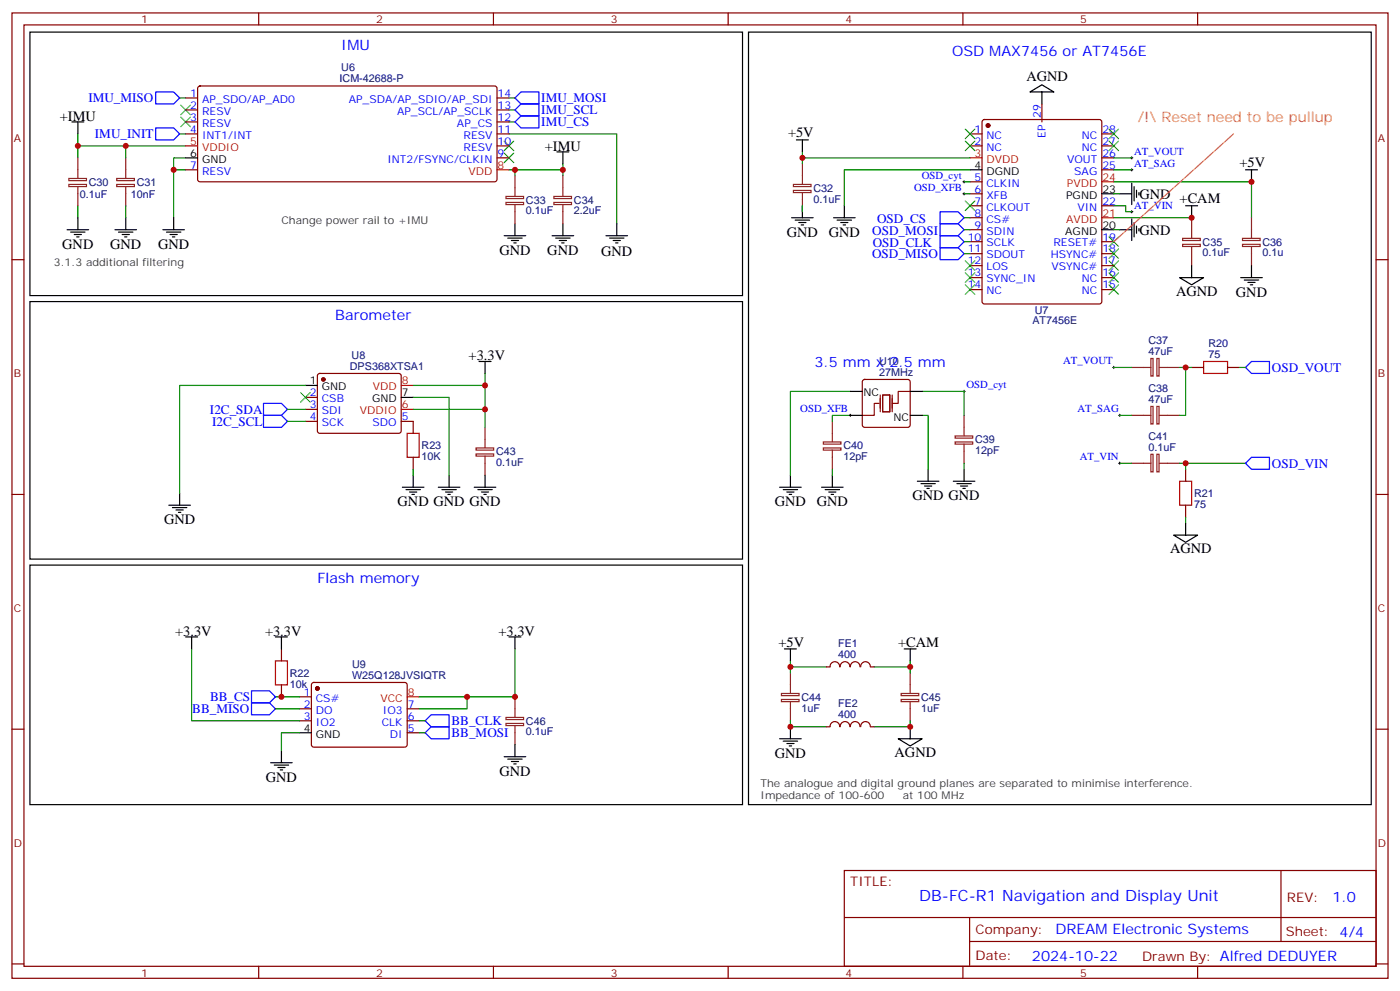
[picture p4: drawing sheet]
<svg xmlns="http://www.w3.org/2000/svg" width="412mm" height="292mm" viewBox="0 0 412 292" stroke-linecap="round" stroke-linejoin="round" font-family="sans-serif">
<g fill="none" stroke="#870000" stroke-width=".35">
<path d="M3.5 3.8h405.4v284.3h-405.4zM7.1 7.3h398.2v277.3h-398.2zM76.2 3.8v3.5M145.3 3.8v3.5M214.5 3.8v3.5M283.6 3.8v3.5M352.8 3.8v3.5M54.7 28.9h3.5M54.7 32.4h3.5M54.7 35.9h3.5M54.7 39.4h3.5M58.4 25.5l.5-.2 87.1 .1 .4 .6-.1 27.1-.6 .5-87.1-.1-.4-.7v-26.8z"/>
<path d="M146.4 28.9h3.5M146.4 32.4h3.5M146.4 35.9h3.5M146.4 39.4h3.5M285.8 39.4h3.5M289.5 35.4l.5-.2h33.8l.7 .4 .1 53.2-.5 .7h-34.1l-.7-.4v-53.2zM306.9 30.6v5.3M324.6 39.4h3.5M54.7 50h3.5M146.4 46.5h3.5M146.4 43h3.5M285.8 43h3.5"/>
<path d="M285.8 53.6h3.5M285.8 57.1h3.5M324.6 50h3.5M324.6 46.5h3.5M324.6 43h3.5M3.5 76.5h3.6M285.8 60.6h3.5M285.8 64.1h3.5M285.8 67.7h3.5M285.8 71.2h3.5M285.8 74.7h3.5M285.8 78.2h3.5"/>
<path d="M324.6 60.6h3.5M324.6 71.2h3.5M324.6 74.7h3.5M324.6 78.2h3.5M405.3 76.5h3.6M285.8 81.8h3.5M285.8 85.3h3.5M324.6 81.8h3.5M324.6 85.3h3.5M90 117.1h3.5M93.7 110.2l.5-.2h23.3l.5 .2 .2 .5-.1 16.5-.6 .4h-23.6l-.4-.7v-16.2zM254.2 112l.5-.2h12.7l.5 .2 .2 .5v12.7l-.2 .5-.5 .2h-12.7l-.5-.3-.2-.4v-12.7z"/>
<path d="M351 108.2h3.5M361.6 108.2h3.5M90 120.6h3.5M90 124.1h3.5M118.2 124.1h3.5v3.5M121.7 134.7v3.5M349.2 138.2v3.5M3.5 145.6h3.6M349.2 148.8v3.5M405.3 145.6h3.6M82.9 191.1v3.6M247.3 196.4a1.41 1.41 0 0 0-1.4-1.5 1.41 1.41 0 0 0-1.4 1.5h-1.1"/>
<path d="M247.5 196.4a1.41 1.41 0 0 1 1.4-1.5 1.41 1.41 0 0 1 1.4 1.5M250.5 196.4a1.41 1.41 0 0 1 1.4-1.5 1.41 1.41 0 0 1 1.4 1.5M253.5 196.4a1.41 1.41 0 0 1 1.4-1.5 1.41 1.41 0 0 1 1.4 1.5M256.5 196.4h1M3.5 214.8h3.6M82.9 201.7v3.5M88.2 205.2h3.5M88.2 208.8h3.5M88.2 212.3h3.5M92 201.2l.4-.2 27.1 .1 .4 .6v17.9l-.7 .5-27-.1-.5-.6v-17.7zM119.9 208.8h3.6M119.9 212.3h3.6"/>
<path d="M119.9 215.8h3.6M247.3 214a1.41 1.41 0 0 0-1.4-1.5 1.41 1.41 0 0 0-1.4 1.5l-1.1 .1M247.5 214a1.41 1.41 0 0 1 1.4-1.5 1.41 1.41 0 0 1 1.4 1.5M250.5 214a1.41 1.41 0 0 1 1.4-1.5 1.41 1.41 0 0 1 1.4 1.5M253.5 214a1.41 1.41 0 0 1 1.4-1.5 1.41 1.41 0 0 1 1.4 1.5M256.5 214.1h1M405.3 214.8h3.6M248.7 256.4h156.6v28.2h-156.6zM377.3 256.4v20.9M248.7 270.2h156.5M285.6 277.3h119.6M285.6 270.2v14.2"/>
<path d="M3.5 283.9h3.6M76.2 284.6v3.5M145.3 284.6v3.5M214.5 284.6v3.5M283.6 284.6v3.5M352.8 284.6v3.5M405.3 283.9h3.6"/>
</g>
<g fill="none" stroke="#00f" stroke-width=".35">
<path d="M45.9 27.1h5.3l1.7 1.8-1.7 1.7h-5.3zM45.9 37.7h5.3l1.7 1.7-1.7 1.8h-5.3zM151.7 28.9l1.8-1.8h5.2v3.5h-5.2zM151.7 32.4l1.8-1.8h5.2v3.5h-5.2zM151.7 35.9l1.8-1.8h5.2v3.6h-5.2zM276.9 62.4h5.3l1.8 1.7-1.8 1.8h-5.3zM276.9 65.9h5.3l1.8 1.8-1.8 1.7h-5.3zM276.9 69.4h5.3l1.8 1.8-1.8 1.8h-5.3zM276.9 73h5.3l1.8 1.7-1.8 1.8h-5.3zM77.6 118.8h5.3l1.8 1.8-1.8 1.7h-5.3zM366.9 108.2l1.8-1.7h5.2v3.5h-5.2zM77.6 122.3h5.3l1.8 1.8-1.8 1.8h-5.3z"/>
<path d="M366.9 136.5l1.8-1.8h5.2v3.5h-5.2zM74.1 203.5h5.3l1.7 1.7-1.7 1.8h-5.3zM74.1 207h5.3l1.7 1.8-1.7 1.7h-5.3zM125.2 215.8l1.8-1.7h5.3v3.5h-5.3zM125.2 212.3l1.8-1.8h5.3v3.6h-5.3z"/>
</g>
<g fill="none" stroke="#008700" stroke-width=".35">
<path d="M22.9 39.4v3.6h31.8M52.9 28.9h1.8M52.9 39.4h1.8M149.9 39.4h31.8v26.5M149.9 32.4h1.8M149.9 35.9h1.8M149.9 28.9h1.8M22.9 43v3.5M37 43v3.5M51.2 50h3.5M54.7 46.5h-3.5v17.6M149.9 50h15.9"/>
<path d="M151.7 50v1.8M165.8 48.3v3.5M236.4 44.7v1.8h49.4M236.4 46.5v1.8M284 57.1h1.8M284 53.6h1.8M285.8 50h-37.1v10.6M328.1 53.6h40.6v10.5M328.1 50h5.3M328.1 57.1h1.7M328.1 46.5h5.3M22.9 60.6v3.5"/>
<path d="M37 60.6v3.5M236.4 60.6v1.8M284 64.1h1.8M284 67.7h1.8M284 71.2h1.8M284 74.7h1.8M328.1 60.6h3.5v1.8h1.8M328.1 64.1h22.9M328.1 67.7h1.7M90 113.5h-37.1v31.8M121.7 117.1h10.6v22.9M142.9 110v3.5h-21.2"/>
<path d="M142.9 113.5v7.1h-21.2M250.5 115.3h-17.7v24.7M271.6 115.3h12.4v7M328.1 108.2h5.3M347.5 108.2h3.5M349.2 108.2v14.1h-1.7M365.1 108.2h1.8M84.7 120.6h5.3M84.7 124.1h5.3M121.7 138.2v1.8M142.9 120.6v5.3M245.2 138.2v1.8"/>
<path d="M250.5 122.3h-5.3v1.8M271.6 122.3h1.8v15.9M284 136.5v1.7M329.8 122.3h3.6M329.8 136.5h3.6M347.5 136.5h19.4M349.2 136.5v1.7M349.2 152.3v1.8M56.4 191.1v21.2h31.8M151.7 191.1v14.1h-28.2M232.8 194.7v1.7M243.4 196.4h-10.6v1.8"/>
<path d="M257.5 196.4h10.6v1.8M268.1 194.7v1.7M81.1 205.2h7.1M81.1 208.8h7.1M88.2 215.8h-5.3v5.3M123.5 215.8h1.7M123.5 212.3h1.7M137.6 205.2v3.6h-14.1M232.8 212.3v1.8h10.6M268.1 212.3v1.8h-10.6"/>
</g>
<g fill="none" stroke="#3c3" stroke-width=".35">
<path d="M53.3 31l2.8 2.8M53.3 34.5l2.8 2.8M56.1 31l-2.8 2.8M56.1 34.5l-2.8 2.8M284.3 38l2.9 2.9M287.2 38l-2.9 2.9M326.7 38l2.8 2.9M329.5 38l-2.8 2.9M148.5 41.6l2.8 2.8M148.5 45.1l2.8 2.8M151.3 41.6l-2.8 2.8M151.3 45.1l-2.8 2.8"/>
<path d="M284.3 41.6l2.9 2.8M284.3 59.2l2.9 2.8M287.2 41.6l-2.9 2.8M287.2 59.2l-2.9 2.8M326.7 41.6l2.8 2.8M329.5 41.6l-2.8 2.8M284.3 76.8l2.9 2.9M287.2 76.8l-2.9 2.9M326.7 76.8l2.8 2.9M326.7 73.3l2.8 2.8M326.7 69.8l2.8 2.8M329.5 76.8l-2.8 2.9"/>
<path d="M329.5 73.3l-2.8 2.8M329.5 69.8l-2.8 2.8M284.3 83.9l2.9 2.8M284.3 80.4l2.9 2.8M287.2 80.4l-2.9 2.8M287.2 83.9l-2.9 2.8M326.7 80.4l2.8 2.8M326.7 83.9l2.8 2.8M329.5 80.4l-2.8 2.8M329.5 83.9l-2.8 2.8M88.5 115.6l2.9 2.9M91.4 115.6l-2.9 2.9"/>
</g>
<g fill="none" stroke="#000" stroke-width=".35">
<path d="M8.8 9.5h209.9v77.6h-209.9zM220.5 9.5h183.4v227.5h-183.4zM21.2 35.9h3.5M22.9 35.9v3.5M303.4 27.1l3.5-2.1 3.5 2.1zM306.9 27.1v3.5M54.7 46.5h3.5M164 44.7h3.6M165.8 44.7v3.6M234.6 41.2h3.5M236.4 41.2v3.5M285.8 50h3.5"/>
<path d="M324.6 57.1h3.5M329.8 57.1h3.6M333.4 53.9v6.4M334.1 55v4.2M334.8 56v2.1M335.5 56.7v.7M366.9 50h3.5M368.7 50v3.6M19.8 67.7h6.3M20.8 68.4h4.2M21.9 69.1h2.1M22.6 69.8h.7"/>
<path d="M22.9 64.1v3.6M33.9 67.7h6.3M34.9 68.4h4.3M36 69.1h2.1M36.7 69.8h.7M37 64.1v3.6M48 67.7h6.3M49 68.4h4.3M50.1 69.1h2.1M50.8 69.8h.7M51.2 64.1v3.6M148.5 69.4h6.4"/>
<path d="M149.6 70.1h4.2M150.6 70.8h2.2M151.3 71.5h.7M151.7 65.9v3.5M162.6 69.4h6.4M163.7 70.1h4.2M164.7 70.8h2.2M165.5 71.5h.7M165.8 65.9v3.5M178.5 69.4h6.4M179.6 70.1h4.2M180.6 70.8h2.1"/>
<path d="M181.3 71.5h.7M181.7 65.9v3.5M233.2 64.1h6.3M234.2 64.8h4.3M235.3 65.5h2.1M236 66.3h.7M236.4 60.6v3.5M245.5 64.1h6.4M246.6 64.8h4.2M247.6 65.5h2.2M248.4 66.3h.7M248.7 60.6v3.5"/>
<path d="M324.6 67.7h3.5M329.8 67.7h3.6M333.4 64.5v6.3M334.1 65.5v4.3M334.8 66.6v2.1M335.5 67.3v.7M349.2 60.6h3.6M351 60.6v3.5M351 78.2v3.6M368.7 78.2v3.6M8.8 88.8h209.9v75.9h-209.9zM347.5 81.8h7l-3.5 2.1z"/>
<path d="M365.5 81.8h6.3M366.5 82.5h4.3M367.6 83.2h2.1M368.3 83.9h.7M90 113.5h3.5M118.2 117.1h3.5M141.1 106.5h3.5M142.9 106.5v3.5M250.5 115.3h3.5M268.1 115.3h3.5M121.7 140v3.5M132.3 140v3.5"/>
<path d="M142.9 140v3.5M232.8 140v3.5M245.2 140v3.5M250.5 122.3h3.5M268.1 122.3h3.5M273.4 138.2v3.5M284 138.2v3.5M49.7 148.8h6.4M50.8 149.5h4.2M51.9 150.2h2.1M52.6 150.9h.7M52.9 145.3v3.5"/>
<path d="M118.5 143.5h6.4M119.6 144.2h4.2M120.6 144.9h2.2M121.4 145.6h.7M129.1 143.5h6.4M130.2 144.2h4.2M131.2 144.9h2.1M131.9 145.6h.7M139.7 143.5h6.3M140.8 144.2h4.2M141.8 144.9h2.1M142.5 145.6h.7"/>
<path d="M229.7 143.5h6.3M230.7 144.2h4.2M231.8 144.9h2.1M232.5 145.6h.7M242 143.5h6.4M243.1 144.2h4.2M244.1 144.9h2.1M244.8 145.6h.7M270.2 141.7h6.4M271.3 142.5h4.2M272.3 143.2h2.2M273 143.9h.8"/>
<path d="M280.8 141.7h6.4M281.9 142.5h4.2M282.9 143.2h2.1M283.6 143.9h.7M345.7 157.6h7.1l-3.6 2.1zM349.2 154.1v3.5M8.8 166.4h209.9v70.6h-209.9zM54.7 187.6h3.5M56.4 187.6v3.5M81.1 187.6h3.6M82.9 187.6v3.5M149.9 187.6h3.6"/>
<path d="M151.7 187.6v3.5M231.1 191.1h3.5M232.8 191.1v3.6M266.3 191.1h3.6M268.1 191.1v3.6M88.2 215.8h3.5M151.7 219.4v3.5M229.7 217.6h6.3M230.7 218.3h4.2M231.8 219h2.1M232.5 219.7h.7M232.8 214.1v3.5"/>
<path d="M264.6 217.6h7l-3.5 2.1zM268.1 214.1v3.5M79.7 224.6h6.4M80.8 225.4h4.2M81.8 226.1h2.2M82.5 226.8h.8M82.9 221.1v3.5M148.5 222.9h6.4M149.6 223.6h4.2M150.6 224.3h2.2M151.3 225h.7"/>
</g>
<g fill="none" stroke="#8c2424" stroke-width=".35">
<path d="M20.3 52.6h5.2v.6h-5.2zM20.3 54.3h5.2v.7h-5.2zM22.9 46.5v6M22.9 55v5.6M34.4 52.6h5.2v.6h-5.2zM34.4 54.3h5.2v.7h-5.2zM37 46.5v6M37 55v5.6M149 57.9h5.2v.6h-5.2zM149 59.6h5.2v.7h-5.2zM151.7 51.8v6M163.2 57.9h5.1v.6h-5.1z"/>
<path d="M163.2 59.6h5.1v.7h-5.1zM165.8 51.8v6M233.7 54.3h5.2v.7h-5.2zM233.7 56.1h5.2v.6h-5.2zM236.4 48.3v6M236.4 56.7v5.7M151.7 60.3v5.6M165.8 60.3v5.6M348.4 70.2h5.2v.6h-5.2zM348.4 72h5.2v.6h-5.2zM351 64.1v6M351 72.6v5.6"/>
<path d="M366 70.2h5.2v.6h-5.2zM366 72h5.2v.6h-5.2zM368.7 64.1v6M368.7 72.6v5.6M333.4 108.2h5.6M339 105.6h.7v5.2h-.7zM339 119.7h.7v5.2h-.7zM340.8 105.6h.6v5.2h-.6zM340.8 119.7h.6v5.2h-.6zM341.5 108.2h6M140.2 131.9h5.2v.7h-5.2zM140.2 133.7h5.2v.6h-5.2z"/>
<path d="M142.9 125.9v6M142.9 134.3v5.7M242.5 130.2h5.2v.6h-5.2zM242.5 131.9h5.2v.7h-5.2zM245.2 124.1v6M245.2 132.6v5.6M281.3 128.4h5.2v.6h-5.2zM281.3 130.2h5.2v.6h-5.2zM284 122.3v6M284 130.8v5.7M333.4 122.3h5.6M333.4 136.5h5.6"/>
<path d="M339 133.8h.7v5.2h-.7zM340.8 133.8h.6v5.2h-.6zM341.5 122.3h6M341.5 136.5h6M232.8 198.2v6M268.1 198.2v6M149 211.3h5.2v.6h-5.2zM149 213.1h5.2v.6h-5.2zM151.7 205.2v6M151.7 213.7v5.7M230.2 204.3h5.2v.6h-5.2zM230.2 206h5.2v.7h-5.2z"/>
<path d="M232.8 206.7v5.6M265.5 204.3h5.2v.6h-5.2zM265.5 206h5.2v.7h-5.2zM268.1 206.7v5.6"/>
</g>
<path d="M54.7 43h3.5M146.4 50h3.5M285.8 46.5h3.5M324.6 53.6h3.5M324.6 64.1h3.5M118.2 113.5h3.5M118.2 120.6h3.5M119.9 205.2h3.6" fill="none" stroke="#f00" stroke-width=".35"/>
<g fill="#870000" stroke="#870000" stroke-width=".35">
<circle cx="291" cy="37" r=".53"/>
<circle cx="93.5" cy="202.8" r=".53"/>
<circle cx="95.2" cy="111.8" r=".53"/>
</g>
<g fill="none" stroke="#000" stroke-width=".29">
<path d="M283.6 53.6h.7M283.6 57.1h.7M284 53.2v.7M284 56.7v.7M333 46.5h.7M333 50h.7M333.4 46.1v.7M333.4 49.7v.7M333 62.4h.7M333.4 62v.7M283.6 115.3h.7M284 114.9v.7"/>
<path d="M327.7 108.2h.7M328.1 107.9v.7M250.1 122.3h.7M250.5 122v.7M329.5 122.3h.7M329.5 136.5h.7M329.8 122v.7M329.8 136.1v.7"/>
</g>
<path d="M354.5 106.5h7.1v3.5h-7.1zM119.9 127.6h3.6v7.1h-3.6zM347.5 141.7h3.5v7.1h-3.5zM81.1 194.7h3.6v7h-3.6z" fill="none" stroke="#a10000" stroke-width=".35"/>
<path d="M258.9 118.8h-1.4v3.5h-3.5M259.3 116.3v5M260 116.3h2.1v5h-2.1zM262.8 116.3v5M268.1 115.3h-3.5v3.5h-1.8" fill="none" stroke="#870012" stroke-width=".35"/>
<path d="M363.4 39.4l-35.3 31.8" fill="none" stroke="#f90" stroke-width=".35"/>
<g fill="#c00">
<circle cx="51.2" cy="50" r=".88"/>
<circle cx="22.9" cy="43" r=".88"/>
<circle cx="151.7" cy="50" r=".88"/>
<circle cx="165.8" cy="50" r=".88"/>
<circle cx="37" cy="43" r=".88"/>
<circle cx="236.4" cy="46.5" r=".88"/>
<circle cx="368.7" cy="53.6" r=".88"/>
<circle cx="349.3" cy="108.2" r=".88"/>
<circle cx="349.3" cy="136.5" r=".88"/>
<circle cx="232.8" cy="214.1" r=".88"/>
<circle cx="268.1" cy="214.1" r=".88"/>
<circle cx="232.8" cy="196.4" r=".88"/>
<circle cx="268.1" cy="196.4" r=".88"/>
<circle cx="351" cy="64.1" r=".88"/>
<circle cx="82.9" cy="205.2" r=".88"/>
<circle cx="151.7" cy="205.2" r=".88"/>
<circle cx="137.6" cy="205.2" r=".88"/>
<circle cx="142.9" cy="113.5" r=".88"/>
<circle cx="142.9" cy="120.6" r=".88"/>
</g>
<text font-size="4.6" fill="#00f" x="270.8" y="265.4">DB-FC-R1 Navigation and Display Unit</text>
<g font-size="4.2" fill="#00f">
<text x="100.5" y="14.7">IMU</text>
<text x="280.5" y="16.5">OSD MAX7456 or AT7456E</text>
<text x="98.8" y="94.1">Barometer</text>
<text x="239.9" y="108.2">3.5 mm x 2.5 mm</text>
<text x="93.5" y="171.7">Flash memory</text>
<text x="392.5" y="265.7">1.0</text>
<text x="310.9" y="275.2">DREAM Electronic Systems</text>
<text x="304" y="283">2024-10-22</text>
</g>
<g font-size="4.2">
<text x="302.3" y="23.9">AGND</text>
<text x="17.6" y="35.6">+IMU</text>
<text x="232.1" y="40.5">+5V</text>
<text x="160.5" y="44.4">+IMU</text>
<text x="365.1" y="49.3">+5V</text>
<text x="335.7" y="58.5">GND</text>
<text x="347.5" y="59.9">+CAM</text>
<text x="231.8" y="69.8">GND</text>
<text x="244.1" y="69.8">GND</text>
<text x="335.7" y="69.1">GND</text>
<text x="18.3" y="73.3">GND</text>
<text x="32.5" y="73.3">GND</text>
<text x="46.6" y="73.3">GND</text>
<text x="147.1" y="75.1">GND</text>
<text x="161.2" y="75.1">GND</text>
<text x="177.1" y="75.5">GND</text>
<text x="346.4" y="87.1">AGND</text>
<text x="364.1" y="87.4">GND</text>
<text x="138" y="106.1">+3.3V</text>
<text x="117.1" y="149.2">GND GND GND</text>
<text x="228.2" y="149.2">GND</text>
<text x="240.6" y="149.2">GND</text>
<text x="268.8" y="147.4">GND GND</text>
<text x="48.3" y="154.4">GND</text>
<text x="344.7" y="162.9">AGND</text>
<text x="51.6" y="187.3">+3.3V</text>
<text x="78.1" y="187.3">+3.3V</text>
<text x="146.9" y="187.3">+3.3V</text>
<text x="229.3" y="190.4">+5V</text>
<text x="264.6" y="190.4">+CAM</text>
<text x="228.2" y="223.2">GND</text>
<text x="263.5" y="222.9">AGND</text>
<text x="78.3" y="230.3">GND</text>
<text x="147.1" y="228.5">GND</text>
</g>
<text font-size="4.2" fill="#f90" x="335.1" y="35.9">/!\ Reset need to be pullup</text>
<g font-size="3.9" fill="#00f">
<text x="26" y="30.1">IMU_MISO</text>
<text x="159.5" y="30.2">IMU_MOSI</text>
<text x="159.5" y="33.7">IMU_SCL</text>
<text x="28" y="40.7">IMU_INIT</text>
<text x="159.5" y="37.2">IMU_CS</text>
<text x="258.4" y="65.6">OSD_CS</text>
<text x="256.9" y="69.1">OSD_MOSI</text>
<text x="256.9" y="76">OSD_MISO</text>
<text x="257.1" y="72.6">OSD_CLK</text>
<text x="374.6" y="109.5">OSD_VOUT</text>
<text x="61.9" y="121.8">I2C_SDA</text>
<text x="62.5" y="125.4">I2C_SCL</text>
<text x="374.6" y="137.7">OSD_VIN</text>
<text x="61.9" y="206.5">BB_CS</text>
<text x="56.7" y="210">BB_MISO</text>
<text x="133" y="213.6">BB_CLK</text>
<text x="133" y="217.1">BB_MOSI</text>
</g>
<g font-size="3.9" fill="#800">
<text x="250.5" y="261">TITLE:</text>
<text x="379.1" y="265.7">REV:</text>
<text x="287.4" y="275.2">Company:</text>
<text x="378.7" y="275.8">Sheet: 4/4</text>
<text x="287.4" y="282.9">Date:</text>
<text x="336.4" y="282.9">Drawn By: Alfred DEDUYER</text>
</g>
<g font-size="3.2" fill="#800">
<text x="41.6" y="6.8">1</text>
<text x="110.8" y="6.8">2</text>
<text x="179.9" y="6.8">3</text>
<text x="249.1" y="6.8">4</text>
<text x="318.2" y="6.8">5</text>
<text x="4.1" y="41.9">A</text>
<text x="405.9" y="41.9">A</text>
<text x="4.1" y="111.1">B</text>
<text x="405.9" y="111.1">B</text>
<text x="4.1" y="180.2">C</text>
<text x="405.9" y="180.2">C</text>
<text x="4.1" y="249.3">D</text>
<text x="405.9" y="249.3">D</text>
<text x="41.6" y="287.6">1</text>
<text x="110.8" y="287.6">2</text>
<text x="179.9" y="287.6">3</text>
<text x="249.1" y="287.6">4</text>
<text x="318.2" y="287.6">5</text>
</g>
<g font-size="3.2" fill="#000080">
<text x="100.5" y="20.9">U6</text>
<text x="100" y="24.2">ICM-42688-P</text>
<text x="23.6" y="58.2">0.1uF</text>
<text x="26.2" y="54.7">C30</text>
<text x="38.6" y="58.2">10nF</text>
<text x="40.3" y="54.7">C31</text>
<text x="154.9" y="60">C33</text>
<text x="169.1" y="60">C34</text>
<text x="239.6" y="59.6">0.1uF</text>
<text x="239.6" y="56.5">C32</text>
<text x="154.9" y="63.2">0.1uF</text>
<text x="169.1" y="63.2">2.2uF</text>
<text x="354.3" y="75.5">0.1uF</text>
<text x="354.3" y="72.3">C35</text>
<text x="371.9" y="75.5">0.1u</text>
<text x="371.9" y="72.3">C36</text>
<text x="304.1" y="95.5">AT7456E</text>
<text x="304.8" y="92.4">U7</text>
<text x="338.3" y="101.5">C37</text>
<text x="103.6" y="105.6">U8</text>
<text x="258.9" y="107.5">U10</text>
<text x="338.3" y="104.5">47uF</text>
<text x="356" y="105.4">75</text>
<text x="356" y="102.3">R20</text>
<text x="103.1" y="108.8">DPS368XTSA1</text>
<text x="258.9" y="110.7">27MHz</text>
<text x="338.3" y="118.6">47uF</text>
<text x="338.3" y="115.6">C38</text>
<text x="287.2" y="130.5">C39</text>
<text x="338.3" y="129.6">C41</text>
<text x="124.2" y="135.5">10K</text>
<text x="124.2" y="132.3">R23</text>
<text x="146.1" y="137.3">0.1uF</text>
<text x="146.1" y="134">C43</text>
<text x="248.4" y="135.5">12pF</text>
<text x="248.4" y="132.3">C40</text>
<text x="287.2" y="133.7">12pF</text>
<text x="338.3" y="132.8">0.1uF</text>
<text x="351.7" y="149.6">75</text>
<text x="351.7" y="146.4">R21</text>
<text x="246.9" y="190.7">FE1</text>
<text x="103.7" y="196.8">U9</text>
<text x="246.9" y="193.8">400</text>
<text x="85.4" y="202.5">10k</text>
<text x="85.4" y="199.3">R22</text>
<text x="103.7" y="200">W25Q128JVSIQTR</text>
<text x="236.1" y="209.6">1uF</text>
<text x="236.1" y="206.4">C44</text>
<text x="246.9" y="208.3">FE2</text>
<text x="271.4" y="209.6">1uF</text>
<text x="271.4" y="206.4">C45</text>
<text x="154.9" y="213.4">C46</text>
<text x="246.9" y="211.5">400</text>
<text x="154.9" y="216.6">0.1uF</text>
</g>
<g font-size="3.2" fill="#00f">
<text x="56" y="28.5">1</text>
<text x="146.6" y="28.5">14</text>
<text x="56" y="32">2</text>
<text x="56" y="35.6">3</text>
<text x="59.5" y="30.3">AP_SDO/AP_AD0</text>
<text x="59.5" y="33.8">RESV</text>
<text x="102.7" y="30.3">AP_SDA/AP_SDIO/AP_SDI</text>
<text x="117" y="33.8">AP_SCL/AP_SCLK</text>
<text x="146.6" y="35.6">12</text>
<text x="146.6" y="32">13</text>
<text x="306.6" y="34.9" transform="rotate(-90 306.6 34.9)">29</text>
<text x="56" y="39.1">4</text>
<text x="59.5" y="37.3">RESV</text>
<text x="59.5" y="40.9">INT1/INT</text>
<text x="134.6" y="37.3">AP_CS</text>
<text x="136.5" y="40.9">RESV</text>
<text x="146.6" y="39.1">11</text>
<text x="287.1" y="39.1">1</text>
<text x="290.6" y="40.9">NC</text>
<text x="308" y="40.5" transform="rotate(-90 308 40.5)">EP</text>
<text x="318.7" y="40.9">NC</text>
<text x="324.7" y="39.1">28</text>
<text x="114.1" y="47.9">INT2/FSYNC/CLKIN</text>
<text x="136.5" y="44.4">RESV</text>
<text x="146.6" y="46.1">9</text>
<text x="146.6" y="42.6">10</text>
<text x="287.1" y="42.6">2</text>
<text x="290.6" y="44.4">NC</text>
<text x="314.3" y="47.9">VOUT</text>
<text x="318.7" y="44.4">NC</text>
<text x="324.7" y="46.1">26</text>
<text x="324.7" y="42.6">27</text>
<text x="334.1" y="45.6">AT_VOUT</text>
<text x="56" y="49.7">7</text>
<text x="59.5" y="51.4">RESV</text>
<text x="271.5" y="52.7">OSD_cyt</text>
<text x="287.1" y="53.2">5</text>
<text x="316.5" y="51.4">SAG</text>
<text x="324.7" y="49.7">25</text>
<text x="334.1" y="49.1">AT_SAG</text>
<text x="269.2" y="56.2">OSD_XFB</text>
<text x="287.1" y="56.7">6</text>
<text x="290.6" y="55">CLKIN</text>
<text x="290.6" y="58.5">XFB</text>
<text x="287.1" y="60.3">7</text>
<text x="287.1" y="63.8">8</text>
<text x="290.6" y="62">CLKOUT</text>
<text x="290.6" y="65.5">CS#</text>
<text x="317.4" y="62">VIN</text>
<text x="324.7" y="60.3">22</text>
<text x="334.1" y="61.5">AT_VIN</text>
<text x="285.1" y="70.8">10</text>
<text x="287.1" y="67.3">9</text>
<text x="290.6" y="69.1">SDIN</text>
<text x="324.7" y="70.8">19</text>
<text x="285.1" y="74.4">11</text>
<text x="285.1" y="77.9">12</text>
<text x="290.6" y="72.6">SCLK</text>
<text x="290.6" y="76.1">SDOUT</text>
<text x="309.6" y="76.1">HSYNC#</text>
<text x="310.3" y="72.6">RESET#</text>
<text x="324.7" y="77.9">17</text>
<text x="324.7" y="74.4">18</text>
<text x="285.1" y="81.4">13</text>
<text x="290.6" y="79.7">LOS</text>
<text x="290.6" y="83.2">SYNC_IN</text>
<text x="309.8" y="79.7">VSYNC#</text>
<text x="318.7" y="83.2">NC</text>
<text x="324.7" y="81.4">16</text>
<text x="285.1" y="84.9">14</text>
<text x="290.6" y="86.7">NC</text>
<text x="318.7" y="86.7">NC</text>
<text x="324.7" y="84.9">15</text>
<text x="313.2" y="107.4">AT_VOUT</text>
<text x="91.3" y="116.7">2</text>
<text x="94.8" y="118.5">CSB</text>
<text x="284.7" y="114.4">OSD_cyt</text>
<text x="91.3" y="120.2">3</text>
<text x="91.3" y="123.8">4</text>
<text x="94.8" y="122">SDI</text>
<text x="94.8" y="125.5">SCK</text>
<text x="109.8" y="125.5">SDO</text>
<text x="118.4" y="123.8">5</text>
<text x="235.7" y="121.5">OSD_XFB</text>
<text x="317.4" y="121.5">AT_SAG</text>
<text x="318.1" y="135.6">AT_VIN</text>
<text x="89.5" y="204.9">1</text>
<text x="89.5" y="208.4">2</text>
<text x="93" y="206.7">CS#</text>
<text x="120.1" y="208.4">7</text>
<text x="89.5" y="211.9">3</text>
<text x="93" y="210.2">DO</text>
<text x="93" y="213.7">IO2</text>
<text x="112.5" y="213.7">CLK</text>
<text x="112.8" y="210.2">IO3</text>
<text x="120.1" y="215.5">5</text>
<text x="120.1" y="211.9">6</text>
<text x="114.9" y="217.2">DI</text>
</g>
<g font-size="3.2" fill="#f00">
<text x="56" y="42.6">5</text>
<text x="59.5" y="44.4">VDDIO</text>
<text x="287.1" y="46.1">3</text>
<text x="290.6" y="47.9">DVDD</text>
<text x="138" y="51.4">VDD</text>
<text x="146.6" y="49.7">8</text>
<text x="324.7" y="53.2">24</text>
<text x="314.3" y="55">PVDD</text>
<text x="314" y="65.5">AVDD</text>
<text x="324.7" y="63.8">21</text>
<text x="118.4" y="113.2">8</text>
<text x="109.8" y="114.9">VDD</text>
<text x="106" y="122">VDDIO</text>
<text x="118.4" y="120.2">6</text>
<text x="112" y="206.7">VCC</text>
<text x="120.1" y="204.9">8</text>
</g>
<g font-size="3.2">
<text x="56" y="46.1">6</text>
<text x="59.5" y="47.9">GND</text>
<text x="287.1" y="49.7">4</text>
<text x="290.6" y="51.4">DGND</text>
<text x="314.1" y="58.5">PGND</text>
<text x="324.7" y="56.7">23</text>
<text x="313.8" y="69.1">AGND</text>
<text x="324.7" y="67.3">20</text>
<text x="91.3" y="113.2">1</text>
<text x="94.8" y="114.9">GND</text>
<text x="109.6" y="118.5">GND</text>
<text x="118.4" y="116.7">7</text>
<text x="254.4" y="116.7">NC</text>
<text x="263.2" y="124.1">NC</text>
<text x="89.5" y="215.5">4</text>
<text x="93" y="217.2">GND</text>
</g>
<g font-size="3.2" fill="#333">
<text x="82.9" y="65.9">Change power rail to +IMU</text>
<text x="15.9" y="78.2">3.1.3 additional filtering</text>
<text x="224" y="231.7">The analogue and digital ground planes are separated to minimise interference.</text>
<text x="224" y="235.2">Impedance of 100-600</text>
<text x="265.9" y="235.2">at 100 MHz</text>
</g>
</svg>
